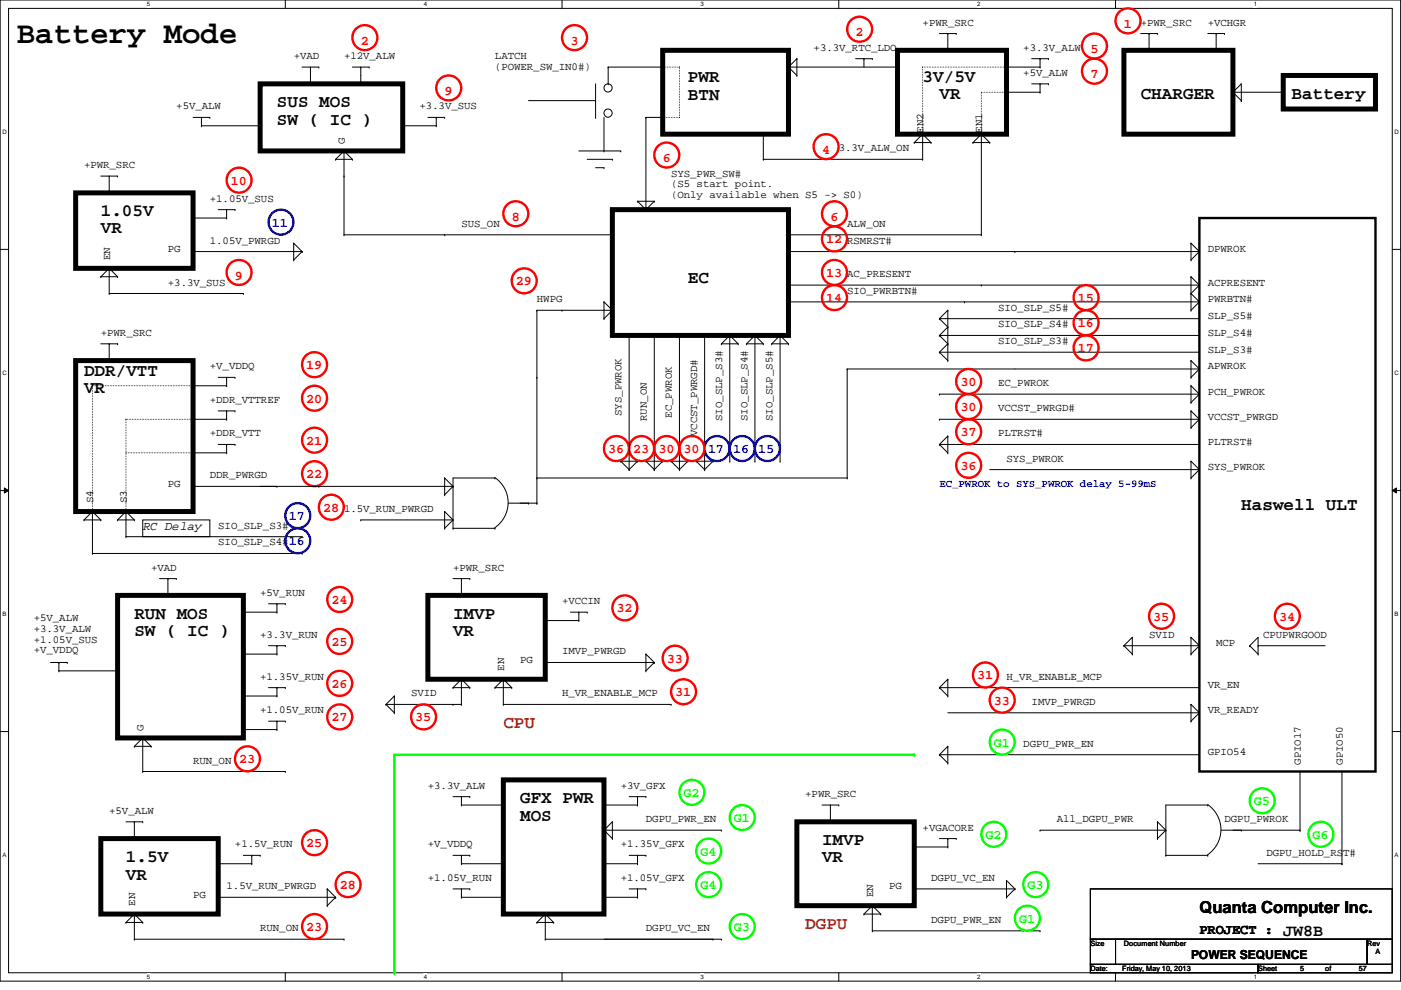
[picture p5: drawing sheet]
<svg xmlns="http://www.w3.org/2000/svg" width="297mm" height="210mm" viewBox="0 0 297 210" stroke-linecap="round" stroke-linejoin="round" font-family="sans-serif">
<path d="M0 0h297v208h-297zM1.8 1.8h293.4v204.4h-293.4z" fill="none" stroke="#000" stroke-width=".21"/>
<g fill="#fff">
<path d="M31.2 .2h.6v1.4h-.6z"/>
<path d="M31.2 206.4h.6v1.4h-.6z"/>
</g>
<path d="M60.5 0v1.8M60.5 206.2v1.8" fill="none" stroke="#000" stroke-width=".21"/>
<g fill="#fff">
<path d="M89.8 .2h.7v1.4h-.7z"/>
<path d="M89.8 206.4h.7v1.4h-.7z"/>
</g>
<path d="M119.2 0v1.8M119.2 206.2v1.8" fill="none" stroke="#000" stroke-width=".21"/>
<g fill="#fff">
<path d="M148.5 .2h.7v1.4h-.7z"/>
<path d="M148.5 206.4h.7v1.4h-.7z"/>
</g>
<path d="M177.8 0v1.8M177.8 206.2v1.8" fill="none" stroke="#000" stroke-width=".21"/>
<g fill="#fff">
<path d="M207.2 .2h.7v1.4h-.7z"/>
<path d="M207.2 206.4h.7v1.4h-.7z"/>
</g>
<path d="M236.5 0v1.8M236.5 206.2v1.8" fill="none" stroke="#000" stroke-width=".21"/>
<g fill="#fff">
<path d="M265.8 .2h.7v1.4h-.7z"/>
<path d="M265.8 206.4h.7v1.4h-.7z"/>
<path d="M.5 27.3h.9v1.4h-.9z"/>
<path d="M295.7 27.3h.8v1.4h-.8z"/>
<path d="M.5 78.4h.9v1.4h-.9z"/>
<path d="M295.7 78.4h.8v1.4h-.8z"/>
</g>
<path d="M0 52.9h1.8M295.2 52.9h1.8" fill="none" stroke="#000" stroke-width=".21"/>
<g fill="#fff">
<path d="M.5 129.5h.8v1.4h-.8z"/>
<path d="M295.7 129.5h.8v1.4h-.8z"/>
</g>
<path d="M0 104h1.8M.9 103.5l.9 .5-.9 .5zM295.2 104l.9-.5v1zM295.2 104h1.8" fill="none" stroke="#000" stroke-width=".21"/>
<path d="M.9 103.5l.9 .5-.9 .5zM295.2 104l.9-.5v1z" fill="#000"/>
<g fill="#fff">
<path d="M.5 180.6h.8v1.4h-.8z"/>
<path d="M295.7 180.6h.8v1.4h-.8z"/>
</g>
<g fill="none" stroke="#000" stroke-width=".21">
<path d="M64 14.2h3.6M65.8 14.2h.1M65.8 14.2v3.6M67.6 14.2h.1M74.7 14.2h3.6M76.5 14.2h.1M76.5 17.8h.1M76.5 14.2v3.6M78.3 14.2h.1M126.3 17.8v7.1M128.9 14.2h.1M128.9 17.8h.1"/>
<path d="M128.9 14.2h11.6M128.9 14.2v3.6M167.2 14.2h.1M167.2 14.2h23.1M167.2 14.2l1.7 1.8M168.9 16h.1M168.9 12.4h.1M168.9 12.4l-1.7 1.8M168.9 12.4v3.6M181.4 12.4h3.6M183.2 12.4h.1M183.2 12.4v1.8"/>
<path d="M185 12.4h.1M199.2 7.1h3.5M201 7.1h.1M201 7.1v3.6M202.7 7.1h.1M213.4 14.2h7.1M213.4 19.6h7.1M218.7 12.4h3.6M218.7 17.8h3.6M220.5 14.2h.1M220.5 12.4h.1M220.5 19.6h.1"/>
<path d="M220.5 17.8h.1M220.5 12.4v1.8M220.5 17.8v1.8M222.3 12.4h.1M222.3 17.8h.1M241.8 7.1h3.6M243.6 7.1h.1M243.6 7.1v3.6M245.4 7.1h.1M256.1 7.1h3.5M257.8 7.1h.1M257.8 7.1v3.6"/>
<path d="M259.6 7.1h.1M261.4 19.6h.1M261.4 19.6h10.7M261.4 19.6l1.8 1.7M261.4 19.6l1.8-1.8v3.5M21.4 37.3h3.5M23.2 37.3h.1M23.2 37.3v3.6M24.9 37.3h.1M40.9 24.9h3.6M42.7 26.7h.1M42.7 24.9h.1"/>
<path d="M42.7 26.7h12.5M42.7 24.9v1.8M44.5 24.9h.1M71.2 33.8h.1M71.2 33.8h3.5M72.9 37.3h.1M72.9 32h.1M72.9 32v17.8M72.9 32l1.8 1.8M72.9 32l-1.7 1.8M74.7 33.8h.1M85.4 26.7h7.1"/>
<path d="M90.7 24.9h3.6M92.5 26.7h.1M92.5 24.9h.1M92.5 24.9v1.8M94.3 24.9h.1M112.1 21.3h14.2M122.7 32h8.9M124.5 33.8h5.3M126.3 24.9h.1M126.3 21.3h.1M126.3 35.6h1.8M128.1 32h.1"/>
<path d="M128.1 35.6h.1M128.1 24.9v7.1M129.8 33.8h.1M131.6 32h.1M136.9 24.9h.1M136.9 24.9h3.6M136.9 24.9v19.5M161.8 33.8h.1M161.8 28.4v5.4M161.8 33.8h33.8M193.8 30.2h.1M193.8 30.2h3.6"/>
<path d="M195.6 33.8h.1M195.6 28.4h.1M195.6 28.4v5.4M195.6 28.4l-1.8 1.8M195.6 28.4l1.8 1.8M197.4 30.2h.1M206.3 30.2h.1M206.3 30.2h3.5M208.1 28.4h.1M208.1 28.4v21.4M208.1 28.4l-1.8 1.8M208.1 28.4l1.7 1.8"/>
<path d="M209.8 30.2h.1M263.2 21.3h.1M21.4 58.7h.1M21.4 58.7h3.5M23.2 56.9h.1M23.2 56.9v5.3M23.2 56.9l-1.8 1.8M23.2 56.9l1.7 1.8M24.9 58.7h.1M40.9 53.3h23.1M40.9 46.2h7.1M46.3 44.4h3.5"/>
<path d="M48 46.2h.1M48 44.4h.1M48 44.4v1.8M49.8 44.4h.1M62.3 51.6h.1M62.3 55.1h.1M62.3 51.6l1.7 1.7M62.3 51.6v3.5M64 53.3h.1M64 53.3l-1.7 1.8M72.9 49.8h.1M72.9 49.8h56.9"/>
<path d="M94.3 49.8h.1M129.8 49.8h.1M135.2 42.7h.1M135.2 42.7l1.7 1.7M135.2 42.7h3.5M136.9 44.4h.1M138.7 42.7h.1M138.7 42.7l-1.8 1.7M167.2 53.3h87.1M167.2 49.8h40.9M208.1 49.8h.1M215.2 53.3h.1"/>
<path d="M252.5 51.6h.1M252.5 55.1h.1M252.5 58.7h.1M252.5 51.6l1.8 1.7M252.5 51.6v3.5M252.5 58.7v7.1M252.5 58.7l1.8 1.8M254.3 53.3h.1M254.3 53.3l-1.8 1.8M21.4 72.9h3.5M23.2 62.2h.1M23.2 72.9h.1"/>
<path d="M23.2 72.9v3.6M23.2 62.2h28.4M24.9 72.9h.1M51.6 62.2h.1M113.8 65.8h.1M113.8 65.8v40.9M113.8 65.8h16M119.2 65.8h.1M128.1 64h.1M128.1 67.6h.1M128.1 64l1.7 1.8M128.1 64v3.6"/>
<path d="M129.8 65.8h.1M129.8 65.8l-1.7 1.8M133.4 71.1v28.5M138.7 71.1v28.5M144.1 71.1v28.5M149.4 71.1v28.5M152.9 72.9h.1M152.9 72.9h3.6M154.7 71.1h.1M154.7 71.1v26.7M154.7 71.1l1.8 1.8M154.7 71.1l-1.8 1.8"/>
<path d="M156.5 72.9h.1M158.3 72.9h.1M158.3 72.9h3.5M160.1 71.1h.1M160.1 71.1v26.7M160.1 71.1l1.7 1.8M160.1 71.1l-1.8 1.8M161.8 72.9h.1M163.6 72.9h.1M163.6 72.9h3.6M165.4 71.1h.1M165.4 71.1v26.7"/>
<path d="M165.4 71.1l1.8 1.8M165.4 71.1l-1.8 1.8M167.2 72.9h.1M167.2 60.5h87.1M167.2 64h87.1M179.6 78.2h.1M179.6 78.2h74.7M179.6 78.2v23.1M199.2 74.7h.1M199.2 71.1h.1M199.2 67.6h.1M199.2 74.7h55.1"/>
<path d="M199.2 74.7l1.8 1.8M199.2 71.1h55.1M199.2 71.1l1.8 1.8M199.2 67.6h55.1M199.2 67.6l1.8 1.7M201 72.9h.1M201 76.5h.1M201 69.3h.1M201 65.8h.1M201 72.9l-1.8 1.8M201 65.8v10.7M201 69.3l-1.8 1.8"/>
<path d="M201 65.8l-1.8 1.8M204.5 64h.1M208.1 60.5h.1M252.5 62.2h.1M252.5 65.8h.1M252.5 76.5h.1M252.5 76.5v3.5M252.5 62.2l1.8 1.8M252.5 76.5l1.8 1.7M254.3 74.7h.1M254.3 71.1h.1M254.3 60.5h.1"/>
<path d="M254.3 64h.1M254.3 67.6h.1M254.3 78.2h.1M254.3 60.5l-1.8 1.7M254.3 64l-1.8 1.8M254.3 78.2l-1.8 1.8M40.9 81.8h7.1M40.9 88.9h7.1M40.9 96h7.1M46.3 94.2h3.5M46.3 80h3.5M46.3 87.1h3.5"/>
<path d="M48 81.8h.1M48 80h.1M48 88.9h.1M48 87.1h.1M48 96h.1M48 94.2h.1M48 80v1.8M48 87.1v1.8M48 94.2v1.8M49.8 80h.1M49.8 87.1h.1M49.8 94.2h.1"/>
<path d="M113.8 80h.1M131.6 97.8h.1M131.6 97.8h3.6M131.6 97.8l1.8 1.8M133.4 99.6h.1M135.2 97.8h.1M135.2 97.8l-1.8 1.8M136.9 97.8h.1M136.9 97.8h3.6M136.9 97.8l1.8 1.8M138.7 99.6h.1M140.5 97.8h.1"/>
<path d="M140.5 97.8l-1.8 1.8M142.3 97.8h.1M142.3 97.8l1.8 1.8M142.3 97.8h3.5M144.1 99.6h.1M145.8 97.8h.1M145.8 97.8l-1.7 1.8M147.6 97.8h.1M147.6 97.8h3.6M147.6 97.8l1.8 1.8M149.4 99.6h.1M151.2 97.8h.1"/>
<path d="M151.2 97.8l-1.8 1.8M154.7 97.8h.1M160.1 97.8h.1M165.4 97.8h.1M199.2 94.2h.1M199.2 83.6h.1M199.2 88.9h.1M199.2 94.2h55.1M199.2 94.2l1.8 1.8M199.2 83.6h55.1M199.2 88.9h55.1M201 92.5h.1"/>
<path d="M201 96h.1M201 92.5v3.5M201 92.5l-1.8 1.7M209.8 99.6h44.5M252.5 80h.1M252.5 97.8h.1M252.5 81.8h.1M252.5 85.3h.1M252.5 87.1h.1M252.5 90.7h.1M252.5 81.8v3.5M252.5 87.1v3.6"/>
<path d="M252.5 97.8v3.5M252.5 97.8l1.8 1.8M252.5 81.8l1.8 1.8M252.5 87.1l1.8 1.8M254.3 99.6h.1M254.3 94.2h.1M254.3 83.6h.1M254.3 88.9h.1M254.3 99.6l-1.8 1.7M254.3 83.6l-1.8 1.7M254.3 88.9l-1.8 1.8M17.8 110.2h.1"/>
<path d="M17.8 110.2h3.6M19.6 117.3h.1M19.6 108.5h.1M19.6 108.5v8.8M19.6 117.3h44.4M19.6 108.5l-1.8 1.7M19.6 108.5l1.8 1.7M21.4 110.2h.1M24.9 110.2h.1M24.9 110.2h3.6M26.7 113.8h.1M26.7 108.5h.1"/>
<path d="M26.7 108.5v5.3M26.7 108.5l-1.8 1.7M26.7 108.5l1.8 1.7M26.7 113.8h37.3M28.5 110.2h.1M30.3 110.2h14.2v3.6h-14.2zM40.9 103.1h55.2M58.7 103.1h.1M64 117.3h.1M64 113.8h.1M67.6 103.1h.1M76.5 110.2h.1"/>
<path d="M76.5 110.2h19.6M94.3 108.5h.1M94.3 112h.1M94.3 101.3h.1M94.3 104.9h.1M94.3 108.5l1.8 1.7M94.3 101.3v3.6M94.3 108.5v3.5M94.3 101.3l1.8 1.8M96.1 112h.1M96.1 103.1h.1M96.1 110.2h.1"/>
<path d="M96.1 112h8.8M96.1 110.2l-1.8 1.8M96.1 103.1l-1.8 1.8M104.9 101.3h.1M104.9 112h.1M104.9 101.3a6.4 6.4 0 0 1 0 10.6M104.9 101.3h-8.8v10.7M107.8 106.7h6M112.1 106.7h.1M113.8 101.3h.1M113.8 106.7h.1M113.8 101.3h65.8"/>
<path d="M179.6 101.3h.1M252.5 101.3h.1M33.8 122.7h3.6M35.6 122.7h.1M35.6 122.7v3.5M37.4 122.7h.1M51.6 129.8h7.1M51.6 138.7h7.1M56.9 136.9h3.6M56.9 128h3.6M58.7 129.8h.1M58.7 128h.1"/>
<path d="M58.7 138.7h.1M58.7 136.9h.1M58.7 128v1.8M58.7 136.9v1.8M60.5 128h.1M60.5 136.9h.1M96.1 122.7h3.5M97.8 122.7h.1M97.8 122.7v3.5M99.6 122.7h.1M115.6 131.6h7.1M120.9 129.8h3.6"/>
<path d="M122.7 131.6h.1M122.7 129.8h.1M122.7 129.8v1.8M124.5 129.8h.1M136.9 138.7h.1M136.9 138.7v3.5M136.9 138.7l1.8 1.8M238.3 136.9h.1M238.3 136.9h16M238.3 136.9l1.8 1.8M240.1 138.7h.1M240.1 135.1h.1"/>
<path d="M240.1 135.1l-1.8 1.8M240.1 135.1v3.6M252.5 135.1h.1M252.5 138.7h.1M252.5 135.1v3.6M252.5 135.1l1.8 1.8M254.3 136.9h.1M254.3 136.9l-1.8 1.8M265 136.9h.1M265 136.9l1.7-1.8v3.6M265 136.9l1.7 1.8M266.7 136.9h.1"/>
<path d="M266.7 138.7h.1M266.7 136.9h14.3M0 155.1h1.8M10.7 140.5h3.6M12.5 142.2h.1M12.5 140.5h.1M12.5 142.2h12.4M12.5 140.5v1.7M14.3 140.5h.1M28.5 158.2h.1M28.5 158.2h3.5M30.3 156.5h.1"/>
<path d="M30.3 156.5v7.1M30.3 156.5l1.7 1.7M30.3 156.5l-1.8 1.7M32 158.2h.1M51.6 147.6h7.1M51.6 154.7h7.1M56.9 145.8h3.6M56.9 152.9h3.6M58.7 147.6h.1M58.7 145.8h.1M58.7 154.7h.1M58.7 152.9h.1"/>
<path d="M58.7 145.8v1.8M58.7 152.9v1.8M60.5 145.8h.1M60.5 152.9h.1M81.8 149.4h.1M81.8 149.4h16M81.8 149.4l1.8 1.7M83.6 151.1h.1M83.6 147.6h.1M83.6 147.6l-1.8 1.8M83.6 147.6v3.5M96.1 149.4h.1"/>
<path d="M96.1 145.8h.1M96.1 145.8h3.5M97.8 149.4h.1M97.8 144h.1M97.8 144v5.4M97.8 144l-1.7 1.8M97.8 144l1.8 1.8M99.6 145.8h.1M104.9 145.8h.1M104.9 145.8h3.6M106.7 149.4h.1M106.7 144h.1"/>
<path d="M106.7 144v5.4M106.7 149.4h35.6M106.7 144l-1.8 1.8M106.7 144l1.8 1.8M108.5 145.8h.1M115.6 140.5h23.1M136.9 142.2h.1M138.7 140.5h.1M138.7 140.5l-1.8 1.7M142.3 149.4h.1M199.2 145.8h.1M199.2 145.8h55.1"/>
<path d="M199.2 145.8l1.8 1.8M201 144h.1M201 147.6h.1M201 158.2h.1M201 144v3.6M201 158.2v3.6M201 144l-1.8 1.8M201 151.1h53.3M201 158.2l-1.8 1.8M252.5 149.4h.1M252.5 152.9h.1M252.5 149.4v3.5"/>
<path d="M252.5 149.4l1.8 1.7M254.3 145.8h.1M254.3 151.1h.1M254.3 151.1l-1.8 1.8M295.2 155.1h1.8M26.7 174.2h3.6M28.5 174.2h.1M28.5 174.2v3.6M30.3 174.2h.1M30.3 163.6h.1M30.3 163.6h30.2M60.5 163.6h.1"/>
<path d="M96.1 168.9h3.5M97.8 170.7h.1M97.8 168.9h.1M97.8 168.9v1.8M97.8 170.7h8.9M99.6 168.9h.1M128.1 176h.1M128.1 170.7h7.1M128.1 176h24.8M128.1 176l1.7 1.8M129.8 174.2h.1M129.8 177.8h.1"/>
<path d="M129.8 174.2l-1.7 1.8M129.8 174.2v3.6M133.4 168.9h3.5M135.2 170.7h.1M135.2 168.9h.1M135.2 168.9v1.8M136.9 168.9h.1M152.9 176h.1M174.3 170.7h3.5M176.1 170.7h.1M176.1 170.7v3.5M177.8 170.7h.1"/>
<path d="M193.8 179.6h7.2M199.2 160h.1M199.2 160h55.1M199.2 177.8h3.5M199.2 160l1.8 1.8M201 179.6h.1M201 177.8h.1M201 161.8h.1M201 177.8v1.8M202.7 177.8h.1M254.3 160h.1M26.7 195.6h.1"/>
<path d="M26.7 195.6h3.6M28.5 199.1h.1M28.5 193.8h.1M28.5 193.8v5.3M28.5 193.8l-1.8 1.8M28.5 193.8l1.8 1.8M28.5 199.1h44.4M30.3 195.6h.1M46.3 183.1h7.1M46.3 190.2h24.9M51.6 181.4h3.6M53.4 183.1h.1"/>
<path d="M53.4 181.4h.1M53.4 181.4v1.7M55.2 181.4h.1M69.4 188.5h.1M69.4 192h.1M69.4 188.5l1.8 1.7M69.4 188.5v3.5M71.2 190.2h.1M71.2 190.2l-1.8 1.8M72.9 199.1h.1M96.1 181.4h3.5M96.1 188.5h3.5"/>
<path d="M97.8 183.1h.1M97.8 181.4h.1M97.8 190.2h.1M97.8 188.5h.1M97.8 183.1h8.9M97.8 190.2h8.9M97.8 181.4v1.7M97.8 188.5v1.7M99.6 181.4h.1M99.6 188.5h.1M113.8 195.6h.1M113.8 195.6h3.6"/>
<path d="M115.6 199.1h.1M115.6 193.8h.1M115.6 199.1h37.3M115.6 193.8v5.3M115.6 193.8l-1.8 1.8M115.6 193.8l1.8 1.8M117.4 195.6h.1M128.1 183.1h7.1M128.1 190.2h7.1M133.4 181.4h3.5M133.4 188.5h3.5M135.2 183.1h.1"/>
<path d="M135.2 181.4h.1M135.2 190.2h.1M135.2 188.5h.1M135.2 181.4v1.7M135.2 188.5v1.7M136.9 181.4h.1M136.9 188.5h.1M151.2 199.1h.1M152.9 199.1h.1M183.2 193.8h.1M183.2 193.8h3.5M185 197.4h.1"/>
<path d="M185 192h.1M185 192v5.4M185 197.4h35.5M185 192l-1.8 1.8M185 192l1.7 1.8M186.7 193.8h.1M193.8 188.5h21.4M213.4 186.7h.1M213.4 190.2h.1M213.4 186.7l1.8 1.8M213.4 186.7v3.5M215.2 188.5h.1"/>
<path d="M215.2 188.5l-1.8 1.7M220.5 197.4h.1"/>
<circle cx="128.9" cy="18.6" r=".87"/>
<circle cx="128.9" cy="24" r=".87"/>
</g>
<g fill="none" stroke="#000" stroke-width=".21" stroke-dasharray="0 .3">
<path d="M140.5 14.2h3.6M144.1 14.2h.1M144.1 14.2v10.7M195.6 14.2h.1M195.6 14.2h17.8M208.1 19.6h.1M208.1 19.6h5.3M213.4 19.6h.1M213.4 14.2h.1M140.5 24.9h.1M144.1 24.9h.1M144.1 24.9h-3.6"/>
<path d="M195.6 28.4v-14.2M208.1 28.4v-8.8M19.6 81.8h21.3M19.6 81.8h.1M26.7 88.9h.1M26.7 88.9h14.2M26.7 96h.1M40.9 81.8h.1M40.9 88.9h.1M40.9 96h-14.2M19.6 108.5v-26.7M26.7 108.5v-19.6"/>
</g>
<g fill="none" stroke="#000" stroke-width="1.1">
<path d="M55.2 17.8h30.2v14.2h-30.2zM140.5 10.7h26.7v17.7h-26.7zM190.3 10.7h23.1v17.7h-23.1zM238.3 10.7h23.1v17.7h-23.1zM272.1 16h19.5v7.1h-19.5zM16 40.9h24.9v16h-24.9zM129.8 44.4h37.4v26.7h-37.4zM16 76.5h24.9v32h-24.9zM24.9 126.2h26.7v30.3h-26.7zM90.7 126.2h24.9v17.8h-24.9zM21.4 177.8h24.9v16h-24.9zM106.7 165.4h21.4v28.4h-21.4z"/>
<path d="M168.9 174.2h24.9v17.8h-24.9z"/>
</g>
<path d="M254.3 46.2h37.3v117.4h-37.3z" fill="none" stroke="#000" stroke-width=".51"/>
<g fill="none" stroke="#f00" stroke-width=".51">
<circle cx="77.4" cy="8" r="2.65"/>
<circle cx="95.1" cy="18.6" r="2.65"/>
<circle cx="121.8" cy="8" r="2.65"/>
<circle cx="182.3" cy="6.2" r="2.65"/>
<circle cx="232" cy="9.8" r="2.65"/>
<circle cx="232" cy="15.1" r="2.65"/>
<circle cx="239.2" cy="4.4" r="2.65"/>
<circle cx="50.7" cy="38.2" r="2.65"/>
<circle cx="141.4" cy="32.9" r="2.65"/>
<circle cx="175.1" cy="31.1" r="2.65"/>
<circle cx="50.7" cy="57.8" r="2.65"/>
<circle cx="109.4" cy="45.3" r="2.65"/>
<circle cx="111.1" cy="59.5" r="2.65"/>
<circle cx="176.9" cy="57.8" r="2.65"/>
<circle cx="176.9" cy="50.7" r="2.65"/>
<circle cx="176.9" cy="45.3" r="2.65"/>
<circle cx="66.7" cy="77.3" r="2.65"/>
<circle cx="176.9" cy="63.1" r="2.65"/>
<circle cx="230.3" cy="68.4" r="2.65"/>
<circle cx="230.3" cy="73.8" r="2.65"/>
<circle cx="230.3" cy="63.1" r="2.65"/>
<circle cx="66.7" cy="84.4" r="2.65"/>
<circle cx="66.7" cy="93.3" r="2.65"/>
<circle cx="130.7" cy="95.1" r="2.65"/>
<circle cx="136" cy="95.1" r="2.65"/>
<circle cx="141.4" cy="95.1" r="2.65"/>
<circle cx="146.7" cy="95.1" r="2.65"/>
<circle cx="205.4" cy="91.5" r="2.65"/>
<circle cx="205.4" cy="80.9" r="2.65"/>
<circle cx="205.4" cy="86.2" r="2.65"/>
<circle cx="205.4" cy="98.7" r="2.65"/>
<circle cx="66.7" cy="100.4" r="2.65"/>
<circle cx="70.2" cy="107.5" r="2.65"/>
<circle cx="72" cy="136" r="2.65"/>
<circle cx="72" cy="127.1" r="2.65"/>
<circle cx="132.5" cy="128.9" r="2.65"/>
<circle cx="143.1" cy="139.6" r="2.65"/>
<circle cx="246.3" cy="130.7" r="2.65"/>
<circle cx="272.9" cy="130.7" r="2.65"/>
<circle cx="72" cy="152" r="2.65"/>
<circle cx="72" cy="144.9" r="2.65"/>
<circle cx="89.8" cy="152" r="2.65"/>
<circle cx="144.9" cy="146.7" r="2.65"/>
<circle cx="208.9" cy="143.1" r="2.65"/>
<circle cx="212.5" cy="148.4" r="2.65"/>
<circle cx="52.5" cy="160.9" r="2.65"/>
<circle cx="66.7" cy="178.7" r="2.65"/>
<circle cx="66.7" cy="196.4" r="2.65"/>
<circle cx="73.8" cy="187.6" r="2.65"/>
</g>
<g fill="none" stroke="#00f" stroke-width=".51">
<circle cx="59.6" cy="47.1" r="2.65"/>
<circle cx="152" cy="95.1" r="2.65"/>
<circle cx="157.4" cy="95.1" r="2.65"/>
<circle cx="162.7" cy="95.1" r="2.65"/>
<circle cx="63.1" cy="109.3" r="2.65"/>
<circle cx="63.1" cy="114.7" r="2.65"/>
</g>
<g fill="none" stroke="#0f0" stroke-width=".51">
<path d="M83.6 160v46.2"/>
<circle cx="212.5" cy="157.3" r="2.65"/>
<circle cx="146.7" cy="168" r="2.65"/>
<circle cx="157.4" cy="173.3" r="2.65"/>
<circle cx="210.7" cy="176.9" r="2.65"/>
<circle cx="150.3" cy="180.4" r="2.65"/>
<circle cx="150.3" cy="187.6" r="2.65"/>
<circle cx="157.4" cy="196.4" r="2.65"/>
<circle cx="217.8" cy="194.7" r="2.65"/>
<circle cx="219.6" cy="187.6" r="2.65"/>
</g>
<circle cx="83.6" cy="206.2" r=".25" fill="#0f0"/>
<path d="M83.6 160h110.2" fill="none" stroke="#0f0" stroke-width=".51"/>
<circle cx="193.8" cy="160" r=".25" fill="#0f0"/>
<g fill="none" stroke="#000" stroke-width=".21">
<path d="M220.5 176h.1M220.5 176h26.7M245.4 174.2h.1M245.4 177.8h.1M245.4 174.2l1.8 1.8M245.4 174.2v3.6M247.2 176h.1M247.2 176l-1.8 1.8M256.1 170.7h.1M256.1 170.6a6.4 6.4 0 0 1-.1 10.7M256.1 170.7h-8.9v10.7M258.9 176h16.7"/>
<path d="M263.2 176h.1M275.6 176h.1M275.6 163.6v12.4M284.5 163.6v19.5M231.2 188.5h64v10.6h-64zM231.2 199.1h5.3v5.4h-5.3zM236.5 199.1h53.4v5.4h-53.4zM247.2 181.4h.1M247.2 181.4h8.9M256.1 181.4h.1M266.7 183.1h17.8M284.5 183.1h.1"/>
<path d="M289.9 199.1h5.3v5.4h-5.3zM231.2 204.5h35.5v1.7h-35.5zM266.7 204.5h28.5v1.7h-28.5z"/>
</g>
<g fill="none" stroke="#0f0" stroke-width=".51">
<circle cx="267.6" cy="169.8" r="2.65"/>
<circle cx="280" cy="176.9" r="2.65"/>
</g>
<text font-size="6.6" x="3.6" y="9.1">Battery Mode</text>
<g font-size="3.7">
<text x="145.8" y="17.4">PWR</text>
<text x="195.6" y="17.4">3V/5V</text>
<text x="58.7" y="22.7">SUS MOS</text>
<text x="145.8" y="21.1">BTN</text>
<text x="199.2" y="21">VR</text>
<text x="241.8" y="21">CHARGER</text>
<text x="273.9" y="21">Battery</text>
<text x="58.7" y="26.5">SW ( IC )</text>
<text x="21.4" y="45.8">1.05V</text>
<text x="21.4" y="49.4">VR</text>
<text x="145.8" y="60.1">EC</text>
<text x="17.8" y="79.6">DDR/VTT</text>
<text x="17.8" y="83.4">VR</text>
<text x="263.2" y="108.1">Haswell ULT</text>
<text x="28.5" y="131.2">RUN MOS</text>
<text x="96.1" y="131.2">IMVP</text>
<text x="28.5" y="134.9">SW ( IC )</text>
<text x="96.1" y="134.7">VR</text>
<text x="110.3" y="170.3">GFX PWR</text>
<text x="110.3" y="174">MOS</text>
<text x="174.3" y="179.2">IMVP</text>
<text x="26.7" y="182.8">1.5V</text>
<text x="174.3" y="182.8">VR</text>
<text x="26.7" y="186.5">VR</text>
</g>
<g font-size="3.7" fill="#804000">
<text x="106.7" y="154.3">CPU</text>
<text x="170.7" y="197">DGPU</text>
</g>
<g font-size="3.5">
<text x="254.3" y="193.5">Quanta Computer Inc.</text>
<text x="272.1" y="198.4">JW8B</text>
</g>
<text font-size="3" x="254.3" y="198.1">PROJECT :</text>
<g font-size="2.8" fill="#f00">
<text x="238.3" y="5.9">1</text>
<text x="76.5" y="9.5">2</text>
<text x="120.9" y="9.5">3</text>
<text x="181.4" y="7.7">2</text>
<text x="231.2" y="11.3">5</text>
<text x="231.2" y="16.6">7</text>
<text x="94.3" y="20.2">9</text>
<text x="140.5" y="34.4">6</text>
<text x="174.3" y="32.6">4</text>
<text x="48.9" y="39.2">10</text>
<text x="108.5" y="46.8">8</text>
<text x="176.1" y="46.8">6</text>
<text x="175.2" y="51.6">12</text>
<text x="49.8" y="59.3">9</text>
<text x="175.2" y="58.7">13</text>
<text x="109.4" y="60.5">29</text>
<text x="175.2" y="64.1">14</text>
<text x="228.5" y="64.1">15</text>
<text x="228.5" y="69.4">16</text>
<text x="228.5" y="74.7">17</text>
<text x="64.9" y="78.3">19</text>
<text x="203.6" y="81.8">30</text>
<text x="64.9" y="85.4">20</text>
<text x="203.6" y="87.2">30</text>
<text x="64.9" y="94.3">21</text>
<text x="203.6" y="92.5">37</text>
<text x="64.9" y="101.4">22</text>
<text x="128.9" y="96.1">36</text>
<text x="134.3" y="96.1">23</text>
<text x="139.6" y="96.1">30 30</text>
<text x="203.6" y="99.6">36</text>
<text x="68.5" y="108.5">28</text>
<text x="70.3" y="128.1">24</text>
<text x="130.7" y="129.8">32</text>
<text x="244.5" y="131.6">35</text>
<text x="271.2" y="131.6">34</text>
<text x="70.3" y="136.9">25</text>
<text x="141.4" y="140.5">33</text>
<text x="70.3" y="145.8">26</text>
<text x="143.2" y="147.6">31</text>
<text x="207.2" y="144.1">31</text>
<text x="210.7" y="149.4">33</text>
<text x="70.3" y="153">27</text>
<text x="88.1" y="153">35</text>
<text x="50.7" y="161.8">23</text>
<text x="64.9" y="179.6">25</text>
<text x="72" y="188.5">28</text>
<text x="64.9" y="197.4">23</text>
</g>
<g font-size="2.8" fill="#00f">
<text x="57.7" y="48">11</text>
<text x="150.1" y="96.1">17</text>
<text x="155.4" y="96.1">16</text>
<text x="160.8" y="96.1">15</text>
<text x="61.2" y="110.3">17</text>
<text x="61.2" y="115.6">16</text>
</g>
<g font-size="2.8" fill="#0f0">
<text x="210.7" y="158.3">G1</text>
<text x="144.9" y="169">G2</text>
<text x="265.9" y="170.7">G5</text>
<text x="155.6" y="174.3">G1</text>
<text x="209" y="177.8">G2</text>
<text x="278.3" y="177.8">G6</text>
<text x="148.5" y="181.4">G4</text>
<text x="148.5" y="188.5">G4</text>
<text x="217.8" y="188.5">G3</text>
<text x="155.6" y="197.4">G3</text>
<text x="216.1" y="195.6">G1</text>
</g>
<g font-size="2.6">
<text x="30.3" y="112.4">RC Delay</text>
<text x="252.5" y="203.3">POWER SEQUENCE</text>
</g>
<g font-size="2.3">
<text x="195.6" y="5.4">+PWR_SRC</text>
<text x="241.8" y="5.4">+PWR_SRC</text>
<text x="256.1" y="5.4">+VCHGR</text>
<text x="172.5" y="10.8">+3.3V_RTC_LDO</text>
<text x="217" y="10.8">+3.3V_ALW</text>
<text x="62.3" y="12.5">+VAD</text>
<text x="72.9" y="12.5">+12V_ALW</text>
<text x="104.9" y="12.5">LATCH</text>
<text x="104.9" y="14.8">(POWER_SW_IN0#)</text>
<text x="217" y="16.1">+5V_ALW</text>
<text x="37.4" y="23.2">+5V_ALW</text>
<text x="88.9" y="23.2">+3.3V_SUS</text>
<text x="195.8" y="28.1" transform="rotate(-90 195.8 28.1)">EN2</text>
<text x="208.2" y="28.1" transform="rotate(-90 208.2 28.1)">EN1</text>
<text x="17.8" y="35.6">+PWR_SRC</text>
<text x="73.1" y="30.6" transform="rotate(-90 73.1 30.6)">G</text>
<text x="177.8" y="32.1">3.3V_ALW_ON</text>
<text x="142.3" y="37.4">SYS_PWR_SW#</text>
<text x="142.3" y="39.7">(S5 start point.</text>
<text x="142.3" y="42">(Only available when S5 -&gt; S0)</text>
<text x="44.5" y="42.8">+1.05V_SUS</text>
<text x="35.6" y="53.4">PG</text>
<text x="44.5" y="51.6">1.05V_PWRGD</text>
<text x="97.8" y="48.1">SUS_ON</text>
<text x="179.6" y="48.1">ALW_ON</text>
<text x="179.6" y="51.6">RSMRST#</text>
<text x="256.1" y="53.4">DPWROK</text>
<text x="23.3" y="55.1" transform="rotate(-90 23.3 55.1)">EN</text>
<text x="179.6" y="58.8">AC_PRESENT</text>
<text x="35.6" y="60.5">+3.3V_SUS</text>
<text x="113.8" y="64.1">HWPG</text>
<text x="179.6" y="62.3">SIO_PWRBTN#</text>
<text x="211.6" y="65.9">SIO_SLP_S5#</text>
<text x="256.1" y="60.5">ACPRESENT</text>
<text x="256.1" y="64.1">PWRBTN#</text>
<text x="21.4" y="71.2">+PWR_SRC</text>
<text x="211.6" y="69.4">SIO_SLP_S4#</text>
<text x="256.1" y="67.6">SLP_S5#</text>
<text x="256.1" y="71.2">SLP_S4#</text>
<text x="211.6" y="73">SIO_SLP_S3#</text>
<text x="256.1" y="74.8">SLP_S3#</text>
<text x="44.5" y="78.3">+V_VDDQ</text>
<text x="211.6" y="81.9">EC_PWROK</text>
<text x="256.1" y="83.7">PCH_PWROK</text>
<text x="256.1" y="78.3">APWROK</text>
<text x="44.5" y="85.4">+DDR_VTTREF</text>
<text x="131.8" y="88.2" transform="rotate(-90 131.8 88.2)">SYS_PWROK</text>
<text x="137.1" y="89.2" transform="rotate(-90 137.1 89.2)">RUN_ON</text>
<text x="142.4" y="88.6" transform="rotate(-90 142.4 88.6)">EC_PWROK</text>
<text x="153.1" y="89.2" transform="rotate(-90 153.1 89.2)">SIO_SLP_S3#</text>
<text x="158.5" y="89.2" transform="rotate(-90 158.5 89.2)">SIO_SLP_S4#</text>
<text x="163.8" y="89.2" transform="rotate(-90 163.8 89.2)">SIO_SLP_S5#</text>
<text x="211.6" y="87.2">VCCST_PWRGD#</text>
<text x="256.1" y="89">VCCST_PWRGD</text>
<text x="44.5" y="92.5">+DDR_VTT</text>
<text x="147.8" y="92.5" transform="rotate(-90 147.8 92.5)">VCCST_PWRGD#</text>
<text x="211.6" y="92.5">PLTRST#</text>
<text x="256.1" y="94.3">PLTRST#</text>
<text x="44.5" y="101.4">DDR_PWRGD</text>
<text x="213.4" y="97.9">SYS_PWROK</text>
<text x="256.1" y="99.7">SYS_PWROK</text>
<text x="19.8" y="106.7" transform="rotate(-90 19.8 106.7)">S4</text>
<text x="26.9" y="106.7" transform="rotate(-90 26.9 106.7)">S3</text>
<text x="35.6" y="103.2">PG</text>
<text x="46.3" y="112.1">SIO_SLP_S3#</text>
<text x="72.9" y="108.5">1.5V_RUN_PWRGD</text>
<text x="46.3" y="115.7">SIO_SLP_S4#</text>
<text x="32" y="121">+VAD</text>
<text x="96.1" y="121">+PWR_SRC</text>
<text x="7.2" y="131.7">+5V_ALW</text>
<text x="55.2" y="126.3">+5V_RUN</text>
<text x="119.2" y="128.1">+VCCIN</text>
<text x="7.2" y="133.9">+3.3V_ALW</text>
<text x="7.2" y="136.2">+1.05V_SUS</text>
<text x="55.2" y="135.2">+3.3V_RUN</text>
<text x="243.6" y="135.2">SVID</text>
<text x="257.8" y="137">MCP</text>
<text x="267.8" y="135.2">CPUPWRGOOD</text>
<text x="7.2" y="138.5">+V_VDDQ</text>
<text x="106.9" y="142.2" transform="rotate(-90 106.9 142.2)">EN</text>
<text x="110.3" y="140.5">PG</text>
<text x="119.2" y="138.8">IMVP_PWRGD</text>
<text x="55.2" y="144.1">+1.35V_RUN</text>
<text x="87.2" y="147.7">SVID</text>
<text x="119.2" y="147.7">H_VR_ENABLE_MCP</text>
<text x="213.4" y="144.1">H_VR_ENABLE_MCP</text>
<text x="218.7" y="149.4">IMVP_PWRGD</text>
<text x="256.1" y="145.9">VR_EN</text>
<text x="30.4" y="155" transform="rotate(-90 30.4 155)">G</text>
<text x="55.2" y="151.2">+1.05V_RUN</text>
<text x="256.1" y="151.2">VR_READY</text>
<text x="40.9" y="161.9">RUN_ON</text>
<text x="217" y="158.3">DGPU_PWR_EN</text>
<text x="256.1" y="160.1">GPIO54</text>
<text x="90.7" y="167.2">+3.3V_ALW</text>
<text x="131.6" y="167.2">+3V_GFX</text>
<text x="275.8" y="162.1" transform="rotate(-90 275.8 162.1)">GPIO17</text>
<text x="284.7" y="162.1" transform="rotate(-90 284.7 162.1)">GPIO50</text>
<text x="23.2" y="172.6">+5V_ALW</text>
<text x="170.7" y="169">+PWR_SRC</text>
<text x="49.8" y="179.7">+1.5V_RUN</text>
<text x="90.7" y="179.7">+V_VDDQ</text>
<text x="131.6" y="179.7">+1.35V_GFX</text>
<text x="136.9" y="174.3">DGPU_PWR_EN</text>
<text x="195.6" y="176.1">+VGACORE</text>
<text x="224.1" y="174.3">All_DGPU_PWR</text>
<text x="259.6" y="174.3">DGPU_PWROK</text>
<text x="268.5" y="181.4">DGPU_HOLD_RST#</text>
<text x="40.9" y="190.3">PG</text>
<text x="48" y="188.6">1.5V_RUN_PWRGD</text>
<text x="90.7" y="186.8">+1.05V_RUN</text>
<text x="131.6" y="186.8">+1.05V_GFX</text>
<text x="185.1" y="190.2" transform="rotate(-90 185.1 190.2)">EN</text>
<text x="188.5" y="188.6">PG</text>
<text x="197.4" y="186.8">DGPU_VC_EN</text>
<text x="28.7" y="192" transform="rotate(-90 28.7 192)">EN</text>
<text x="55.2" y="197.4">RUN_ON</text>
<text x="136.9" y="197.4">DGPU_VC_EN</text>
<text x="197.4" y="195.7">DGPU_PWR_EN</text>
</g>
<text font-size="2.3" fill="#00f" x="199.2" y="103.2">EC_PWROK to SYS_PWROK delay 5-99mS</text>
<g font-size="1.6">
<text x="231.2" y="200.6">Size</text>
<text x="238.3" y="200.6">Document Number</text>
<text x="289.9" y="200.6">Rev</text>
<text x="291.6" y="202.4">A</text>
<text x="231.2" y="205.9">Date:</text>
<text x="238" y="205.9">Friday, May 10, 2013</text>
<text x="266.7" y="205.9">Sheet</text>
<text x="275.6" y="205.9">5</text>
<text x="281" y="205.9">of</text>
<text x="288.1" y="205.9">57</text>
</g>
<g font-size="1.3">
<text x="31.2" y="1.3">5</text>
<text x="89.8" y="1.3">4</text>
<text x="148.5" y="1.3">3</text>
<text x="207.2" y="1.3">2</text>
<text x="265.9" y="1.3">1</text>
<text x=".5" y="28.4">D</text>
<text x="295.7" y="28.4">D</text>
<text x=".5" y="79.5">C</text>
<text x="295.7" y="79.5">C</text>
<text x=".5" y="130.7">B</text>
<text x="295.7" y="130.7">B</text>
<text x=".5" y="181.8">A</text>
<text x="295.7" y="181.8">A</text>
<text x="31.2" y="207.6">5</text>
<text x="89.8" y="207.6">4</text>
<text x="148.5" y="207.6">3</text>
<text x="207.2" y="207.6">2</text>
<text x="265.9" y="207.6">1</text>
</g>
</svg>
